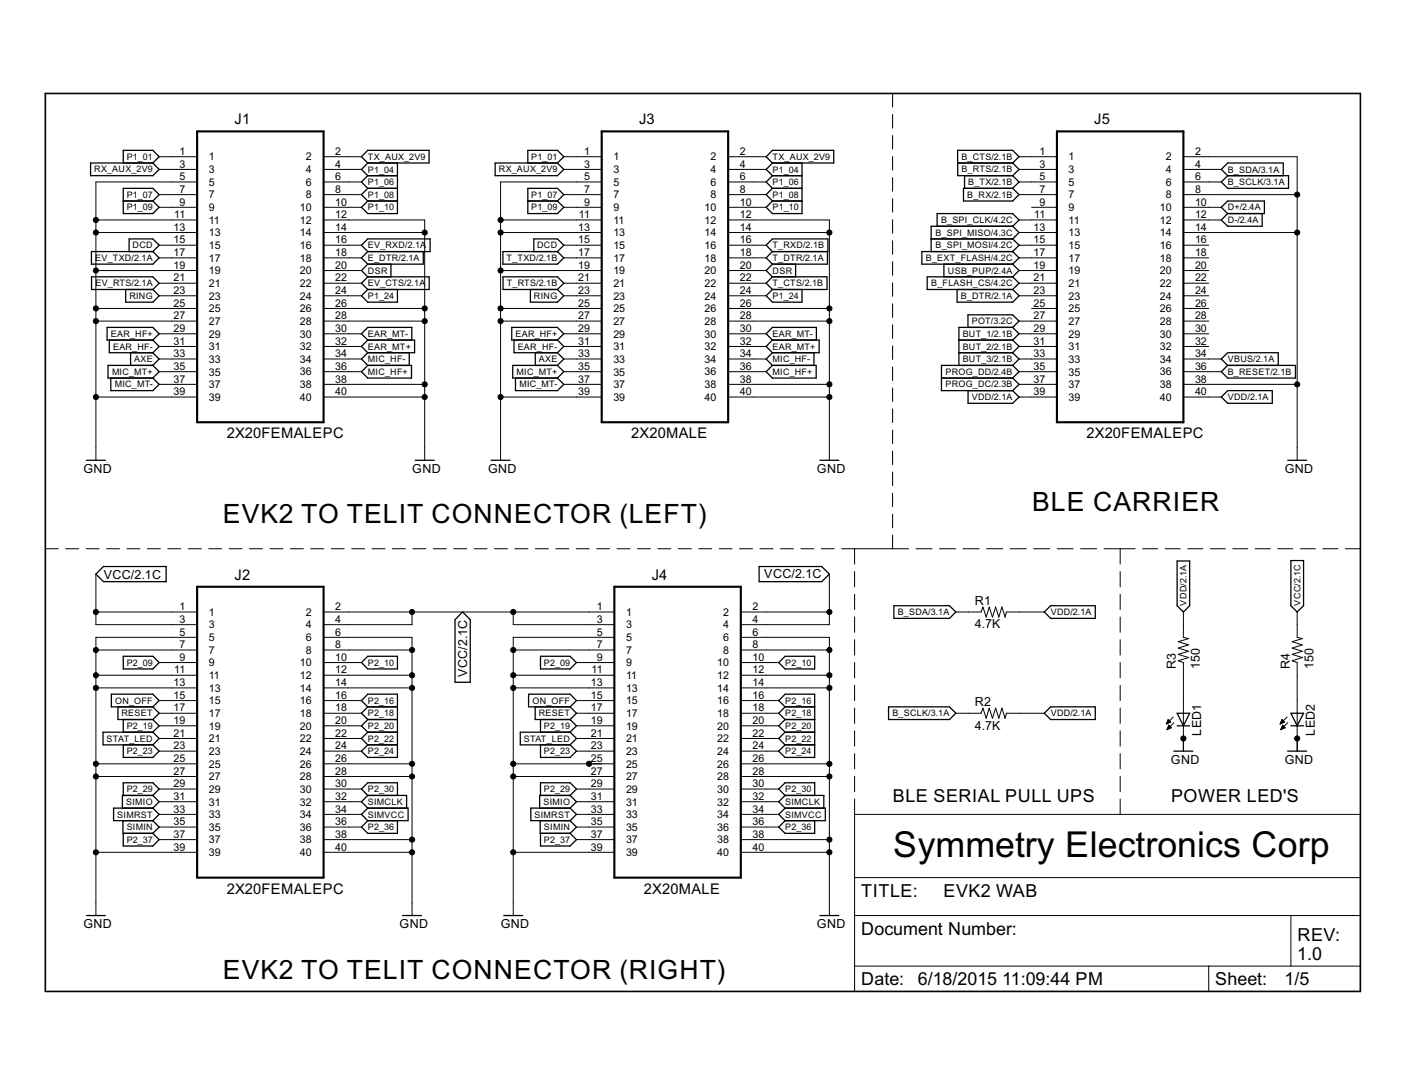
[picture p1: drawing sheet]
<svg xmlns="http://www.w3.org/2000/svg" width="279mm" height="216mm" viewBox="0 0 279 216" stroke-linecap="round" stroke-linejoin="round" font-family="sans-serif">
<g fill="none" stroke="#000" stroke-width=".25">
<path d="M18 32.4h12.4l1.2 1.3-1.2 1.2h-12.4zM24.5 32.4v-2.5h5.9l1.2 1.3-1.2 1.2M24.5 37.4h5.9l1.2 1.3-1.2 1.3 1.2 1.2-1.2 1.3h-5.9zM24.5 40h5.9M73.1 29.9h12.2v2.5h-12.2l-1.2-1.2zM73.1 32.4l-1.2 1.3 1.2 1.2M73.1 34.9h5.9M73.1 34.9l-1.2 1.3 1.2 1.2M73.1 37.4h5.9M73.1 37.4l-1.2 1.3 1.2 1.3M73.1 40h5.9M79 32.4v10.1h-5.9l-1.2-1.3 1.2-1.2"/>
<path d="M98.5 32.4h12.3l1.3 1.3-1.3 1.2h-12.3zM105 32.4v-2.5h5.8l1.3 1.3-1.3 1.2M105 37.4h5.8l1.3 1.3-1.3 1.3 1.3 1.2-1.3 1.3h-5.8zM105 40h5.8M153.6 29.9h12.2v2.5h-12.2l-1.2-1.2zM153.6 34.9h5.9M153.6 32.4l-1.2 1.3 1.2 1.2M153.6 37.4h5.9M153.6 34.9l-1.2 1.3 1.2 1.2M153.6 40h5.9M153.6 37.4l-1.2 1.3 1.2 1.3M159.5 32.4v10.1h-5.9l-1.2-1.3 1.2-1.2"/>
<path d="M190.4 32.4h11M191.6 37.4h9.8l1.2 1.3-1.2 1.3h-9.8zM191.8 34.9v2.5M201.4 32.4l1.2-1.2-1.2-1.3h-11l.1 5h10.9M201.4 32.4l1.2 1.3-1.2 1.2M201.4 34.9l1.2 1.3-1.2 1.2M242.9 36.2l1.2-1.3h12.1v2.5h-12.1zM244.1 34.9l-1.2-1.2 1.2-1.3h11.1v2.5M18.2 50h12.2l1.2 1.3-1.2 1.2h-12.2zM18.2 55h12.2l1.2 1.3-1.2 1.3h-12.2zM25 57.6v2.5h5.4l1.2-1.3-1.2-1.2M25.7 50v-2.5h4.7l1.2 1.2-1.2 1.3"/>
<path d="M71.9 48.7l1.2-1.2h12.4v2.5h-12.4zM73.1 57.6l-1.2 1.2 1.2 1.3h5.9v-2.5M73.1 55h12.2v2.6h-12.2M73.1 52.5l-1.2 1.3 1.2 1.2M73.1 55l-1.2 1.3 1.2 1.3M73.1 50l-1.2 1.3 1.2 1.2M77.7 52.5v2.5M84.2 50v2.5h-11.1M100 50h10.8l1.3 1.3-1.3 1.2h-10.8zM100 55h10.8l1.3 1.3-1.3 1.3h-10.8zM105.5 57.6v2.5h5.3l1.3-1.3-1.3-1.2M106.2 50v-2.5h4.6l1.3 1.2-1.3 1.3"/>
<path d="M152.4 48.7l1.2-1.2h11v2.5h-11zM153.6 57.6l-1.2 1.2 1.2 1.3h5.9v-2.5M153.6 50l-1.2 1.3 1.2 1.2M153.6 55h10.9v2.6h-10.9M153.6 52.5l-1.2 1.3 1.2 1.2M153.6 55l-1.2 1.3 1.2 1.3M158.2 52.5v2.5M164.5 50v2.5h-10.9M185.2 47.5h16.2M186.4 45v-2.5h15l1.2 1.2-1.2 1.3M187.7 52.5v2.5M190.3 57.6v2.5h11.1l1.2-1.3-1.2-1.2"/>
<path d="M201.4 50h-18.1v2.5h18.1M201.4 55h-17v2.6h17M201.4 45h-16.2v5M201.4 52.5l1.2 1.3-1.2 1.2M201.4 47.5l1.2 1.2-1.2 1.3M201.4 45l1.2 1.2-1.2 1.3M201.4 50l1.2 1.3-1.2 1.2M201.4 55l1.2 1.3-1.2 1.3M242.9 41.2l1.2-1.2h7.3v2.5h-7.3zM244.1 42.5l-1.2 1.2 1.2 1.3h6.9v-2.5M21.3 65.1h9.1l1.2 1.3-1.2 1.2h-9.1zM21.7 67.6v2.5h8.7"/>
<path d="M22 75.2v2.5h8.4l1.2-1.3-1.2-1.2M26 70.1v2.5M30.4 67.6l1.2 1.3-1.2 1.2M30.4 70.1l1.2 1.3-1.2 1.2M30.4 72.6h-8.9v2.6h8.9M30.4 72.6l1.2 1.3-1.2 1.3M73.1 67.6h9.3v2.5h-9.3M73.1 67.6l-1.2-1.2 1.2-1.3h8.8v2.5M73.1 72.6h8.7v2.6h-8.7l-1.2-1.3zM73.1 70.1l-1.2 1.3 1.2 1.2M73.1 67.6l-1.2 1.3 1.2 1.2M81.4 70.1v2.5"/>
<path d="M101.8 65.1h9l1.3 1.3-1.3 1.2h-9zM102.2 67.6v2.5h8.6M102.5 75.2v2.5h8.3l1.3-1.3-1.3-1.2M106.4 70.1v2.5M110.8 67.6l1.3 1.3-1.3 1.2M110.8 72.6h-8.8v2.6h8.8M110.8 70.1l1.3 1.3-1.3 1.2M110.8 72.6l1.3 1.3-1.3 1.3M153.6 67.6h9.3v2.5h-9.3M153.6 67.6l-1.2-1.2 1.2-1.3h8.7v2.5M153.6 72.6h8.7v2.6h-8.7l-1.2-1.3zM153.6 70.1l-1.2 1.3 1.2 1.2"/>
<path d="M153.6 67.6l-1.2 1.3 1.2 1.2M161.9 70.1v2.5M187.2 75.2h14.2M190.7 67.6h10.7M190.7 70.1h10.7M192.5 65.1v-2.5h8.9l1.2 1.2-1.2 1.3M192.5 77.7v2.5h8.9l1.2-1.3-1.2-1.2M201.4 72.6h-14.2v5.1h14.2M201.4 65.1h-10.7v7.5M201.4 65.1l1.2 1.3-1.2 1.2M201.4 72.6l1.2 1.3-1.2 1.3M201.4 75.2l1.2 1.2-1.2 1.3"/>
<path d="M201.4 67.6l1.2 1.3-1.2 1.2M201.4 70.1l1.2 1.3-1.2 1.2M242.9 78.9l1.2-1.2h8.9v2.5h-8.9zM242.9 73.9l1.2-1.3h13.5v2.6h-13.5zM244.1 72.6l-1.2-1.2 1.2-1.3h10.1v2.5M17.2 91.5h3.8M82.6 91.5h3.7M97.7 91.5h3.7M163 91.5h3.8M256.1 91.5h3.7M19.1 114.1l1.5-1.5h12.4v3h-12.4zM151 112.6h12.4l1.5 1.5-1.5 1.5h-12.4z"/>
<path d="M234.1 111.5h2.5v8.9l-1.3 1.3-1.2-1.3zM256.7 111.4h2.5v9l-1.2 1.3-1.3-1.3zM22.1 138h8.3l1.2 1.3-1.2 1.2h-8.3zM24.5 130.5h5.9l1.2 1.2-1.2 1.3h-5.9zM71.9 131.7l1.2-1.2h5.9v2.5h-5.9zM92 121.7l1.5 1.5v12.4h-3v-12.4zM105.1 138h8.3l1.2 1.3-1.2 1.2h-8.3zM107.5 130.5h5.9l1.2 1.2-1.2 1.3h-5.9zM154.9 131.7l1.2-1.2h5.9v2.5h-5.9zM177.8 120.4h11l1.3 1.3-1.3 1.2h-11zM207.7 121.7l1.2-1.3h8.9v2.5h-8.9zM23.5 140.5v2.5h6.9"/>
<path d="M24.5 143v2.6M24.5 148.1v2.5h5.9l1.2-1.3-1.2-1.2M24.5 158.1v-2.5h5.9l1.2 1.3-1.2 1.2M30.4 140.5l1.2 1.3-1.2 1.2M30.4 145.6l1.2 1.2-1.2 1.3M30.4 145.6h-9.9v2.5h9.9M30.4 158.1l1.2 1.3-1.2 1.3M30.4 158.1h-6.1v2.6M30.4 143l1.2 1.3-1.2 1.3M73.1 140.5h5.9M73.1 143h5.9M73.1 140.5l-1.2-1.2 1.2-1.3h5.9v12.6h-5.9l-1.2-1.3 1.2-1.2"/>
<path d="M73.1 148.1h5.9M73.1 145.6h5.9M73.1 158.1h7.8v2.6M73.1 158.1l-1.2 1.3 1.2 1.3M73.1 158.1l-1.2-1.2 1.2-1.3h5.9v2.5M73.1 140.5l-1.2 1.3 1.2 1.2M73.1 143l-1.2 1.3 1.2 1.3M73.1 145.6l-1.2 1.2 1.2 1.3M106.4 140.5v2.5h7M107.5 143v2.6M107.5 148.1v2.5h5.9l1.2-1.3-1.2-1.2M107.5 158.1v-2.5h5.9l1.2 1.3-1.2 1.2"/>
<path d="M113.4 140.5l1.2 1.3-1.2 1.2M113.4 145.6h-9.9v2.5h9.9M113.4 145.6l1.2 1.2-1.2 1.3M113.4 158.1h-6.1v2.6M113.4 158.1l1.2 1.3-1.2 1.3M113.4 143l1.2 1.3-1.2 1.3M156.1 140.5h5.9M156.1 143h5.9M156.1 140.5l-1.2-1.2 1.2-1.3h5.9v12.6h-5.9l-1.2-1.3 1.2-1.2M156.1 148.1h5.9M156.1 145.6h5.9M156.1 158.1h7.7v2.6"/>
<path d="M156.1 158.1l-1.2 1.3 1.2 1.3M156.1 158.1l-1.2-1.2 1.2-1.3h5.9v2.5M156.1 140.5l-1.2 1.3 1.2 1.2M156.1 143l-1.2 1.3 1.2 1.3M156.1 145.6l-1.2 1.2 1.2 1.3M176.7 140.5h12.1l1.3 1.3-1.3 1.2h-12.1zM207.7 141.8l1.2-1.3h8.9v2.5h-8.9zM233.4 149.3h3.8M234.1 141.8h2.5l-1.3 2.5zM234.1 144.3h2.5M256.1 149.3h3.7M256.7 144.3h2.5"/>
<path d="M256.7 141.8h2.5l-1.2 2.5zM24.4 163.2v2.5h6M24.5 165.7v2.5h5.9l1.2-1.3-1.2-1.2M30.4 160.7h-7.8v2.5h7.8M30.4 160.7l1.2 1.2-1.2 1.3M30.4 163.2l1.2 1.2-1.2 1.3M73.1 160.7h8.1v2.5h-8.1M73.1 160.7l-1.2 1.2 1.2 1.3M73.1 163.2l-1.2 1.2 1.2 1.3h5.9v-2.5M107.4 163.2v2.5h6M107.5 165.7v2.5h5.9l1.2-1.3-1.2-1.2M113.4 160.7h-7.8v2.5h7.8"/>
<path d="M113.4 160.7l1.2 1.2-1.2 1.3M113.4 163.2l1.2 1.2-1.2 1.3M156.1 160.7h8v2.5h-8M156.1 160.7l-1.2 1.2 1.2 1.3M156.1 163.2l-1.2 1.2 1.2 1.3h5.9v-2.5M17.2 182h3.8M80.1 182h3.7M100.2 182h3.7M163 182h3.8"/>
</g>
<g fill="none" stroke="#000" stroke-width=".2">
<path d="M177.5 18.6v2.7M31.6 31.2h7.6M31.6 33.7h7.6M31.6 38.7h7.6M39.2 36.2h-20.1v55.3M64.3 31.2h7.6M64.3 33.7h7.6M64.3 36.2h7.6M64.3 38.7h7.6M112.1 31.2h7.6M112.1 33.7h7.6M112.1 38.7h7.6"/>
<path d="M119.7 36.2h-20.2v55.3M144.8 31.2h7.6M144.8 33.7h7.6M144.8 36.2h7.6M144.8 38.7h7.6M177.5 22.8v2.7M177.5 26.9v2.7M177.5 31.1v2.7M177.5 35.3v2.7M177.5 39.5v2.7M202.6 31.2h7.6M202.6 33.7h7.6"/>
<path d="M202.6 36.2h7.6M202.6 38.7h7.6M235.3 31.2h22.7v60.3M235.3 33.7h7.6M235.3 36.2h7.6M235.3 38.7h22.7M19.1 43.7h20.1M19.1 46.2h20.1M19.1 53.8h20.1M31.6 41.2h7.6M31.6 48.7h7.6M31.6 51.3h7.6"/>
<path d="M31.6 56.3h7.6M31.6 58.8h7.6M64.3 41.2h7.6M64.3 43.7h20.2v47.8M64.3 46.2h20.2M64.3 48.7h7.6M64.3 51.3h7.6M64.3 53.8h7.6M64.3 56.3h7.6M64.3 58.8h7.6M99.5 43.7h20.2M99.5 46.2h20.2"/>
<path d="M99.5 53.8h20.2M112.1 41.2h7.6M112.1 48.7h7.6M112.1 51.3h7.6M112.1 56.3h7.6M112.1 58.8h7.6M144.8 41.2h7.6M144.8 43.7h20.1v47.8M144.8 46.2h20.1M144.8 48.7h7.6M144.8 51.3h7.6M144.8 53.8h7.6"/>
<path d="M144.8 56.3h7.6M144.8 58.8h7.6M177.5 43.7v2.7M177.5 47.9v2.6M177.5 52v2.7M177.5 56.2v2.7M202.6 43.7h7.6M202.6 46.2h7.6M202.6 48.7h7.6M202.6 51.3h7.6M202.6 53.8h7.6M202.6 56.3h7.6"/>
<path d="M202.6 58.8h7.6M205.1 41.2h5.1M235.3 41.2h7.6M235.3 43.7h7.6M235.3 46.2h22.7M235.3 48.7h5.1M235.3 51.3h5.1M235.3 53.8h5.1M235.3 56.3h5.1M235.3 58.8h5.1M19.1 61.3h20.1M19.1 63.8h20.1"/>
<path d="M19.1 78.9h20.1M31.6 66.4h7.6M31.6 68.9h7.6M31.6 71.4h7.6M31.6 73.9h7.6M31.6 76.4h7.6M64.3 61.3h20.2M64.3 63.8h20.2M64.3 66.4h7.6M64.3 68.9h7.6M64.3 71.4h7.6M64.3 73.9h7.6"/>
<path d="M64.3 76.4h20.2M64.3 78.9h20.2M99.5 61.3h20.2M99.5 63.8h20.2M99.5 78.9h20.2M112.1 66.4h7.6M112.1 68.9h7.6M112.1 71.4h7.6M112.1 73.9h7.6M112.1 76.4h7.6M144.8 61.3h20.1M144.8 63.8h20.1"/>
<path d="M144.8 66.4h7.6M144.8 68.9h7.6M144.8 71.4h7.6M144.8 73.9h7.6M144.8 76.4h20.1M144.8 78.9h20.1M177.5 60.4v2.7M177.5 64.6v2.7M177.5 68.8v2.7M177.5 72.9v2.7M177.5 77.1v2.7M202.6 63.8h7.6"/>
<path d="M202.6 66.4h7.6M202.6 68.9h7.6M202.6 71.4h7.6M202.6 73.9h7.6M202.6 76.4h7.6M202.6 78.9h7.6M205.1 61.3h5.1M235.3 61.3h5.1M235.3 63.8h5.1M235.3 66.4h5.1M235.3 68.9h5.1M235.3 71.4h7.6"/>
<path d="M235.3 73.9h7.6M235.3 76.4h22.7M235.3 78.9h7.6M177.5 81.3v2.7M177.5 85.5v2.7M177.5 89.7v2.7M177.5 93.9v2.7M177.5 98v2.7M9 109.1h2.6M13.1 109.1h2.6M17.1 109.1h2.6M19.1 114.1v10.1h20.1"/>
<path d="M21.2 109.1h2.6M25.3 109.1h2.5M29.3 109.1h2.6M33.4 109.1h2.6M37.4 109.1h2.6M41.5 109.1h2.6M45.6 109.1h2.5M49.6 109.1h2.6M53.7 109.1h2.6M57.7 109.1h2.6M61.8 109.1h2.6M65.9 109.1h2.5"/>
<path d="M69.9 109.1h2.6M74 109.1h2.6M78 109.1h2.6M82.1 109.1h2.6M86.2 109.1h2.6M90.2 109.1h2.6M94.3 109.1h2.6M98.3 109.1h2.6M102.4 109.1h2.6M106.5 109.1h2.6M110.5 109.1h2.6M114.6 109.1h2.6"/>
<path d="M118.7 109.1h2.5M122.7 109.1h2.6M126.8 109.1h2.5M130.8 109.1h2.6M134.9 109.1h2.6M139 109.1h2.5M143 109.1h2.6M147.1 109.1h2.5M151.1 109.1h2.6M155.2 109.1h2.6M159.3 109.1h2.5M163.3 109.1h2.6"/>
<path d="M164.9 114.1v10.1h-17.6M167.4 109.1h13.3M169.9 109.1v3M169.9 113.6v3.1M169.9 118.2v3M177.5 102.2v2.7M177.5 106.4v2.7M182.2 109.1h3.2M186.8 109.1h3.2M191.5 109.1h3.2M196.2 109.1h3.2M200.9 109.1h3.2"/>
<path d="M205.5 109.1h3.2M210.2 109.1h3.2M214.9 109.1h3.2M219.6 109.1h6.1M222.8 109.1v3M222.8 113.6v3.1M222.8 118.2v3M227.2 109.1h3M231.7 109.1h3M236.2 109.1h3M240.7 109.1h3M245.2 109.1h2.9"/>
<path d="M249.6 109.1h3M254.1 109.1h3M258.6 109.1h3M263.1 109.1h3M267.5 109.1h3M19.1 121.7h20.1M19.1 129.2h20.1M19.1 134.2h20.1M19.1 136.8h20.1M31.6 131.7h7.6M31.6 139.3h7.6M39.2 126.7h-20.1v55.3"/>
<path d="M64.3 121.7h57.9M64.3 126.7h17.6v55.3M64.3 129.2h17.6M64.3 131.7h7.6M64.3 134.2h17.6M64.3 136.8h17.6M64.3 139.3h7.6M81.9 121.7v2.5h-17.6M102.1 121.7v2.5h20.1M102.1 129.2h20.1M102.1 134.2h20.1M102.1 136.8h20.1"/>
<path d="M114.6 131.7h7.6M114.6 139.3h7.6M122.2 126.7h-20.1v55.3M147.3 121.7h17.6M147.3 126.7h17.6v55.3M147.3 129.2h17.6M147.3 131.7h7.6M147.3 134.2h17.6M147.3 136.8h17.6M147.3 139.3h7.6M169.9 122.7v3M169.9 127.2v3"/>
<path d="M169.9 131.7v3.1M169.9 136.2v3.1M190.1 121.7h5l.4-1 .6 2 .6-2 .7 2 .6-2 .6 2 .6-2 .7 2 .2-1h7.6M222.8 122.7v3M222.8 127.2v3M222.8 131.7v3.1M222.8 136.2v3.1M235.3 121.7v5l1 .3-2 .6 2 .6-2 .6 2 .7-2 .6 2 .6-2 .7 1 .3v17.6M258 121.7v5l1 .3-2 .6 2 .6-2 .6 2 .7-2 .6 2 .6-2 .7 1 .3v17.6M19.1 151.8h20.1M19.1 154.4h20.1M31.6 141.8h7.6"/>
<path d="M31.6 144.3h7.6M31.6 146.8h7.6M31.6 149.3h7.6M31.6 156.9h7.6M31.6 159.4h7.6M64.3 141.8h7.6M64.3 144.3h7.6M64.3 146.8h7.6M64.3 149.3h7.6M64.3 151.8h17.6M64.3 154.4h17.6M64.3 156.9h7.6"/>
<path d="M64.3 159.4h7.6M102.1 151.8h20.1M102.1 154.4h20.1M114.6 141.8h7.6M114.6 144.3h7.6M114.6 146.8h7.6M114.6 149.3h7.6M114.6 156.9h7.6M114.6 159.4h7.6M147.3 141.8h7.6M147.3 144.3h7.6M147.3 146.8h7.6"/>
<path d="M147.3 149.3h7.6M147.3 151.8h17.6M147.3 154.4h17.6M147.3 156.9h7.6M147.3 159.4h7.6M169.9 140.8v3M169.9 145.3v3M169.9 149.8v3M169.9 154.3v3.1M169.9 158.9v38.2h100.6v-35.2h-100.6M190.1 141.8h5l.4-1 .6 2 .6-2 .7 2 .6-2 .6 2 .6-2 .7 2 .2-1h7.6M222.8 140.8v3"/>
<path d="M222.8 145.3v3M222.8 149.8v3M222.8 154.3v3.1M222.8 158.9v3M232 143.8h.1M232 143.7h.4M232.1 143.6h.5M232.1 145.1h.1M232.1 143.5h.7M232.1 144.9h.2M232.2 144.8h.4M232.2 143.4h.4"/>
<path d="M232.2 143.3h.3M232.2 144.7h.7M232.3 143.2h.1M232.3 144.6h.5M232.3 143l.5 .6-.9 .3zM232.3 144.5h.4M232.4 144.3h.2M232.4 144.2h.1M232.9 144.7l-.5-.5-.3 .9M232.9 144.7l-.8 .4M233.3 142.5l-1.4 1.4M233.4 143.7l-1.3 1.4"/>
<path d="M254.6 143.8h.1M254.7 143.7h.3M254.7 143.6h.6M254.7 145.1h.1M254.7 143.5h.7M254.7 144.9h.3M254.8 143.4h.5M254.8 144.8h.5M254.8 143.3h.4M254.8 144.7h.7M254.9 143.2h.1M254.9 144.6h.6"/>
<path d="M255 144.5h.4M255 143l.4 .6-.8 .3zM255 144.3h.2M255.1 144.2h.1M255.1 144.2l.5 .5-.9 .4zM255.9 142.5l-1.3 1.4M256.1 143.7l-1.4 1.4M19.1 169.4h20.1M31.6 161.9h7.6M31.6 164.4h7.6M31.6 166.9h7.6M64.3 161.9h7.6"/>
<path d="M64.3 164.4h7.6M64.3 166.9h17.6M64.3 169.4h17.6M102.1 169.4h20.1M114.6 161.9h7.6M114.6 164.4h7.6M114.6 166.9h7.6M147.3 161.9h7.6M147.3 164.4h7.6M147.3 166.9h17.6M147.3 169.4h17.6M169.9 174.5h100.6"/>
<path d="M169.9 182h100.6M169.9 192.1h100.6M240.4 192.1v5M256.7 182v10.1"/>
</g>
<path d="M39.2 26.1h25.1v57.8h-25.1zM119.7 26.1h25.1v57.8h-25.1zM210.2 26.1h25.1v57.8h-25.1zM39.2 116.6h25.1v57.9h-25.1zM122.2 116.6h25.1v57.9h-25.1z" fill="none" stroke="#000" stroke-width=".42"/>
<path d="M9 18.6h261.5v178.5h-261.5z" fill="none" stroke="#000" stroke-width=".32"/>
<g fill="#000" stroke="#000" stroke-width=".2">
<circle cx="258" cy="38.7" r=".51"/>
<circle cx="19.1" cy="46.2" r=".51"/>
<circle cx="19.1" cy="53.8" r=".51"/>
<circle cx="19.1" cy="43.7" r=".51"/>
<circle cx="84.5" cy="46.2" r=".51"/>
<circle cx="99.5" cy="43.7" r=".51"/>
<circle cx="99.5" cy="53.8" r=".51"/>
<circle cx="99.5" cy="46.2" r=".51"/>
<circle cx="164.9" cy="46.2" r=".51"/>
<circle cx="258" cy="46.2" r=".51"/>
<circle cx="19.1" cy="63.8" r=".51"/>
<circle cx="19.1" cy="61.3" r=".51"/>
<circle cx="19.1" cy="78.9" r=".51"/>
<circle cx="84.5" cy="78.9" r=".51"/>
<circle cx="84.5" cy="61.3" r=".51"/>
<circle cx="84.5" cy="63.8" r=".51"/>
<circle cx="84.5" cy="76.4" r=".51"/>
<circle cx="99.5" cy="63.8" r=".51"/>
<circle cx="99.5" cy="78.9" r=".51"/>
<circle cx="99.5" cy="61.3" r=".51"/>
<circle cx="164.9" cy="78.9" r=".51"/>
<circle cx="164.9" cy="63.8" r=".51"/>
<circle cx="164.9" cy="61.3" r=".51"/>
<circle cx="164.9" cy="76.4" r=".51"/>
<circle cx="258" cy="76.4" r=".51"/>
<circle cx="19.1" cy="121.7" r=".51"/>
<circle cx="19.1" cy="129.2" r=".51"/>
<circle cx="19.1" cy="136.8" r=".51"/>
<circle cx="19.1" cy="134.2" r=".51"/>
<circle cx="81.9" cy="129.2" r=".51"/>
<circle cx="81.9" cy="121.7" r=".51"/>
<circle cx="81.9" cy="136.8" r=".51"/>
<circle cx="81.9" cy="134.2" r=".51"/>
<circle cx="102.1" cy="134.2" r=".51"/>
<circle cx="102.1" cy="129.2" r=".51"/>
<circle cx="102.1" cy="136.8" r=".51"/>
<circle cx="102.1" cy="121.7" r=".51"/>
<circle cx="164.9" cy="129.2" r=".51"/>
<circle cx="164.9" cy="136.8" r=".51"/>
<circle cx="164.9" cy="134.2" r=".51"/>
<circle cx="164.9" cy="121.7" r=".51"/>
<circle cx="19.1" cy="151.8" r=".51"/>
<circle cx="19.1" cy="154.4" r=".51"/>
<circle cx="81.9" cy="151.8" r=".51"/>
<circle cx="81.9" cy="154.4" r=".51"/>
<circle cx="102.1" cy="151.8" r=".51"/>
<circle cx="102.1" cy="154.4" r=".51"/>
<circle cx="117.1" cy="151.8" r=".51"/>
<circle cx="164.9" cy="151.8" r=".51"/>
<circle cx="164.9" cy="154.4" r=".51"/>
<circle cx="235.3" cy="146.8" r=".51"/>
<circle cx="258" cy="146.8" r=".51"/>
<circle cx="19.1" cy="169.4" r=".51"/>
<circle cx="81.9" cy="169.4" r=".51"/>
<circle cx="81.9" cy="166.9" r=".51"/>
<circle cx="102.1" cy="169.4" r=".51"/>
<circle cx="164.9" cy="169.4" r=".51"/>
<circle cx="164.9" cy="166.9" r=".51"/>
</g>
<text font-size="7.9" x="177.6" y="170.5">Symmetry Electronics Corp</text>
<g font-size="5.9">
<text x="205.2" y="101.6">BLE CARRIER</text>
<text x="44.3" y="104.1">EVK2 TO TELIT CONNECTOR (LEFT)</text>
<text x="44.3" y="194.6">EVK2 TO TELIT CONNECTOR (RIGHT)</text>
</g>
<g font-size="4">
<text x="177.6" y="159.4">BLE SERIAL PULL UPS</text>
<text x="232.9" y="159.4">POWER LED'S</text>
<text x="171.3" y="178.2">TITLE:</text>
<text x="187.6" y="178.2">EVK2 WAB</text>
<text x="171.3" y="185.8">Document Number:</text>
<text x="258" y="190.8">1.0</text>
<text x="258" y="187.1">REV:</text>
<text x="171.3" y="195.8">Date: 6/18/2015</text>
<text x="199.3" y="195.8">11:09:44 PM</text>
<text x="241.7" y="195.8">Sheet:</text>
<text x="255.4" y="195.8">1/5</text>
</g>
<g font-size="3.3">
<text x="46.6" y="24.7">J1</text>
<text x="127.1" y="24.7">J3</text>
<text x="217.6" y="24.7">J5</text>
<text x="45.1" y="87.2">2X20FEMALEPC</text>
<text x="125.5" y="87.2">2X20MALE</text>
<text x="216.1" y="87.2">2X20FEMALEPC</text>
<text x="46.6" y="115.2">J2</text>
<text x="129.6" y="115.2">J4</text>
<text x="45.1" y="177.7">2X20FEMALEPC</text>
<text x="128.1" y="177.7">2X20MALE</text>
</g>
<g font-size="2.8">
<text x="16.6" y="94">GND</text>
<text x="82" y="94">GND</text>
<text x="97.1" y="94">GND</text>
<text x="162.5" y="94">GND</text>
<text x="255.5" y="94">GND</text>
<text x="20.6" y="115">VCC/2.1C</text>
<text x="152" y="115">VCC/2.1C</text>
<text x="193.8" y="124.9">4.7K</text>
<text x="193.9" y="120.2">R1</text>
<text x="92.9" y="134.6" transform="rotate(-90 92.9 134.6)">VCC/2.1C</text>
<text x="233.8" y="132.9" transform="rotate(-90 233.8 132.9)">R3</text>
<text x="238.6" y="133" transform="rotate(-90 238.6 133)">150</text>
<text x="256.5" y="132.9" transform="rotate(-90 256.5 132.9)">R4</text>
<text x="261.2" y="133" transform="rotate(-90 261.2 133)">150</text>
<text x="193.9" y="140.3">R2</text>
<text x="193.8" y="145.1">4.7K</text>
<text x="238.9" y="146.3" transform="rotate(-90 238.9 146.3)">LED1</text>
<text x="261.5" y="146.3" transform="rotate(-90 261.5 146.3)">LED2</text>
<text x="232.9" y="151.8">GND</text>
<text x="255.5" y="151.8">GND</text>
<text x="16.6" y="184.5">GND</text>
<text x="79.5" y="184.5">GND</text>
<text x="99.6" y="184.5">GND</text>
<text x="162.5" y="184.5">GND</text>
</g>
<g font-size="2.4">
<text x="35.7" y="30.8">1</text>
<text x="35.7" y="33.3">3</text>
<text x="35.7" y="35.8">5</text>
<text x="41.5" y="31.9">1</text>
<text x="41.5" y="34.4">3</text>
<text x="60.8" y="31.9">2</text>
<text x="60.8" y="34.4">4</text>
<text x="66.7" y="30.8">2</text>
<text x="66.7" y="33.3">4</text>
<text x="66.7" y="35.8">6</text>
<text x="116.2" y="30.8">1</text>
<text x="116.2" y="33.3">3</text>
<text x="116.2" y="35.8">5</text>
<text x="122" y="31.9">1</text>
<text x="122" y="34.4">3</text>
<text x="141.3" y="31.9">2</text>
<text x="141.3" y="34.4">4</text>
<text x="147.1" y="30.8">2</text>
<text x="147.1" y="33.3">4</text>
<text x="147.1" y="35.8">6</text>
<text x="206.7" y="30.8">1</text>
<text x="206.7" y="33.3">3</text>
<text x="206.7" y="35.8">5</text>
<text x="212.5" y="31.9">1</text>
<text x="212.5" y="34.4">3</text>
<text x="231.8" y="31.9">2</text>
<text x="231.8" y="34.4">4</text>
<text x="237.6" y="30.8">2</text>
<text x="237.6" y="33.3">4</text>
<text x="237.6" y="35.8">6</text>
<text x="35.7" y="38.3">7</text>
<text x="35.7" y="40.9">9</text>
<text x="41.5" y="36.9">5</text>
<text x="41.5" y="39.4">7</text>
<text x="41.5" y="42">9</text>
<text x="59.7" y="42">10</text>
<text x="60.8" y="36.9">6</text>
<text x="60.8" y="39.4">8</text>
<text x="66.7" y="38.3">8</text>
<text x="66.7" y="40.9">10</text>
<text x="116.2" y="38.3">7</text>
<text x="116.2" y="40.9">9</text>
<text x="122" y="36.9">5</text>
<text x="122" y="39.4">7</text>
<text x="122" y="42">9</text>
<text x="140.1" y="42">10</text>
<text x="141.3" y="36.9">6</text>
<text x="141.3" y="39.4">8</text>
<text x="147.1" y="38.3">8</text>
<text x="147.1" y="40.9">10</text>
<text x="206.7" y="38.3">7</text>
<text x="206.7" y="40.9">9</text>
<text x="212.5" y="36.9">5</text>
<text x="212.5" y="39.4">7</text>
<text x="212.5" y="42">9</text>
<text x="230.6" y="42">10</text>
<text x="231.8" y="36.9">6</text>
<text x="231.8" y="39.4">8</text>
<text x="237.6" y="38.3">8</text>
<text x="237.6" y="40.9">10</text>
<text x="34.5" y="45.9">13</text>
<text x="34.7" y="43.4">11</text>
<text x="41.5" y="44.5">11</text>
<text x="41.5" y="47">13</text>
<text x="59.7" y="44.5">12</text>
<text x="59.7" y="47">14</text>
<text x="66.7" y="43.4">12</text>
<text x="66.7" y="45.9">14</text>
<text x="115" y="45.9">13</text>
<text x="115.1" y="43.4">11</text>
<text x="122" y="44.5">11</text>
<text x="122" y="47">13</text>
<text x="140.1" y="44.5">12</text>
<text x="140.1" y="47">14</text>
<text x="147.1" y="43.4">12</text>
<text x="147.1" y="45.9">14</text>
<text x="205.5" y="45.9">13</text>
<text x="205.6" y="43.4">11</text>
<text x="212.5" y="44.5">11</text>
<text x="212.5" y="47">13</text>
<text x="230.6" y="44.5">12</text>
<text x="230.6" y="47">14</text>
<text x="237.6" y="43.4">12</text>
<text x="237.6" y="45.9">14</text>
<text x="34.5" y="48.4">15</text>
<text x="34.5" y="50.9">17</text>
<text x="34.5" y="53.4">19</text>
<text x="41.5" y="49.5">15</text>
<text x="41.5" y="52">17</text>
<text x="59.7" y="49.5">16</text>
<text x="59.7" y="52">18</text>
<text x="66.7" y="48.4">16</text>
<text x="66.7" y="50.9">18</text>
<text x="66.7" y="53.4">20</text>
<text x="115" y="48.4">15</text>
<text x="115" y="50.9">17</text>
<text x="115" y="53.4">19</text>
<text x="122" y="49.5">15</text>
<text x="122" y="52">17</text>
<text x="140.1" y="49.5">16</text>
<text x="140.1" y="52">18</text>
<text x="147.1" y="48.4">16</text>
<text x="147.1" y="50.9">18</text>
<text x="147.1" y="53.4">20</text>
<text x="205.5" y="48.4">15</text>
<text x="205.5" y="50.9">17</text>
<text x="205.5" y="53.4">19</text>
<text x="212.5" y="49.5">15</text>
<text x="212.5" y="52">17</text>
<text x="230.6" y="49.5">16</text>
<text x="230.6" y="52">18</text>
<text x="237.6" y="48.4">16</text>
<text x="237.6" y="50.9">18</text>
<text x="237.6" y="53.4">20</text>
<text x="34.5" y="55.9">21</text>
<text x="34.5" y="58.5">23</text>
<text x="41.5" y="54.5">19</text>
<text x="41.5" y="57.1">21</text>
<text x="41.5" y="59.6">23</text>
<text x="59.7" y="54.5">20</text>
<text x="59.7" y="57">22</text>
<text x="59.7" y="59.6">24</text>
<text x="66.7" y="55.9">22</text>
<text x="66.7" y="58.5">24</text>
<text x="115" y="55.9">21</text>
<text x="115" y="58.5">23</text>
<text x="122" y="54.5">19</text>
<text x="122" y="57.1">21</text>
<text x="122" y="59.6">23</text>
<text x="140.1" y="54.5">20</text>
<text x="140.1" y="57">22</text>
<text x="140.1" y="59.6">24</text>
<text x="147.1" y="55.9">22</text>
<text x="147.1" y="58.5">24</text>
<text x="205.5" y="55.9">21</text>
<text x="205.5" y="58.5">23</text>
<text x="212.5" y="54.5">19</text>
<text x="212.5" y="57.1">21</text>
<text x="212.5" y="59.6">23</text>
<text x="230.6" y="54.5">20</text>
<text x="230.6" y="57">22</text>
<text x="230.6" y="59.6">24</text>
<text x="237.6" y="55.9">22</text>
<text x="237.6" y="58.5">24</text>
<text x="34.5" y="61">25</text>
<text x="34.5" y="63.5">27</text>
<text x="41.5" y="62.1">25</text>
<text x="41.5" y="64.6">27</text>
<text x="59.7" y="62.1">26</text>
<text x="59.7" y="64.6">28</text>
<text x="66.7" y="61">26</text>
<text x="66.7" y="63.5">28</text>
<text x="115" y="61">25</text>
<text x="115" y="63.5">27</text>
<text x="122" y="62.1">25</text>
<text x="122" y="64.6">27</text>
<text x="140.1" y="62.1">26</text>
<text x="140.1" y="64.6">28</text>
<text x="147.1" y="61">26</text>
<text x="147.1" y="63.5">28</text>
<text x="205.5" y="61">25</text>
<text x="205.5" y="63.5">27</text>
<text x="212.5" y="62.1">25</text>
<text x="212.5" y="64.6">27</text>
<text x="230.6" y="62.1">26</text>
<text x="230.6" y="64.6">28</text>
<text x="237.6" y="61">26</text>
<text x="237.6" y="63.5">28</text>
<text x="34.5" y="66">29</text>
<text x="34.5" y="68.5">31</text>
<text x="34.5" y="71">33</text>
<text x="41.5" y="67.1">29</text>
<text x="41.5" y="69.6">31</text>
<text x="59.7" y="67.1">30</text>
<text x="59.7" y="69.6">32</text>
<text x="66.7" y="66">30</text>
<text x="66.7" y="68.5">32</text>
<text x="66.7" y="71">34</text>
<text x="115" y="66">29</text>
<text x="115" y="68.5">31</text>
<text x="115" y="71">33</text>
<text x="122" y="67.1">29</text>
<text x="122" y="69.6">31</text>
<text x="140.1" y="67.1">30</text>
<text x="140.1" y="69.6">32</text>
<text x="147.1" y="66">30</text>
<text x="147.1" y="68.5">32</text>
<text x="147.1" y="71">34</text>
<text x="205.5" y="66">29</text>
<text x="205.5" y="68.5">31</text>
<text x="205.5" y="71">33</text>
<text x="212.5" y="67.1">29</text>
<text x="212.5" y="69.6">31</text>
<text x="230.6" y="67.1">30</text>
<text x="230.6" y="69.6">32</text>
<text x="237.6" y="66">30</text>
<text x="237.6" y="68.5">32</text>
<text x="237.6" y="71">34</text>
<text x="34.5" y="73.5">35</text>
<text x="34.5" y="76.1">37</text>
<text x="41.5" y="72.1">33</text>
<text x="41.5" y="74.7">35</text>
<text x="41.5" y="77.2">37</text>
<text x="59.7" y="72.1">34</text>
<text x="59.7" y="74.6">36</text>
<text x="59.7" y="77.2">38</text>
<text x="66.7" y="73.5">36</text>
<text x="66.7" y="76.1">38</text>
<text x="115" y="73.5">35</text>
<text x="115" y="76.1">37</text>
<text x="122" y="72.1">33</text>
<text x="122" y="74.7">35</text>
<text x="122" y="77.2">37</text>
<text x="140.1" y="72.1">34</text>
<text x="140.1" y="74.6">36</text>
<text x="140.1" y="77.2">38</text>
<text x="147.1" y="73.5">36</text>
<text x="147.1" y="76.1">38</text>
<text x="205.5" y="73.5">35</text>
<text x="205.5" y="76.1">37</text>
<text x="212.5" y="72.1">33</text>
<text x="212.5" y="74.7">35</text>
<text x="212.5" y="77.2">37</text>
<text x="230.6" y="72.1">34</text>
<text x="230.6" y="74.6">36</text>
<text x="230.6" y="77.2">38</text>
<text x="237.6" y="73.5">36</text>
<text x="237.6" y="76.1">38</text>
<text x="34.5" y="78.6">39</text>
<text x="41.5" y="79.7">39</text>
<text x="59.7" y="79.7">40</text>
<text x="66.7" y="78.6">40</text>
<text x="115" y="78.6">39</text>
<text x="122" y="79.7">39</text>
<text x="140.1" y="79.7">40</text>
<text x="147.1" y="78.6">40</text>
<text x="205.5" y="78.6">39</text>
<text x="212.5" y="79.7">39</text>
<text x="230.6" y="79.7">40</text>
<text x="237.6" y="78.6">40</text>
<text x="35.7" y="121.3">1</text>
<text x="35.7" y="123.8">3</text>
<text x="41.5" y="122.4">1</text>
<text x="41.5" y="124.9">3</text>
<text x="60.8" y="122.4">2</text>
<text x="60.8" y="124.9">4</text>
<text x="66.7" y="121.3">2</text>
<text x="66.7" y="123.8">4</text>
<text x="118.7" y="121.3">1</text>
<text x="118.7" y="123.8">3</text>
<text x="124.5" y="122.4">1</text>
<text x="124.5" y="124.9">3</text>
<text x="143.8" y="122.4">2</text>
<text x="143.8" y="124.9">4</text>
<text x="149.6" y="121.3">2</text>
<text x="149.6" y="123.8">4</text>
<text x="35.7" y="126.3">5</text>
<text x="35.7" y="128.9">7</text>
<text x="35.7" y="131.4">9</text>
<text x="41.5" y="127.5">5</text>
<text x="41.5" y="130">7</text>
<text x="60.8" y="127.4">6</text>
<text x="60.8" y="130">8</text>
<text x="66.7" y="126.3">6</text>
<text x="66.7" y="128.9">8</text>
<text x="66.7" y="131.4">10</text>
<text x="118.7" y="126.3">5</text>
<text x="118.7" y="128.9">7</text>
<text x="118.7" y="131.4">9</text>
<text x="124.5" y="127.5">5</text>
<text x="124.5" y="130">7</text>
<text x="143.8" y="127.4">6</text>
<text x="143.8" y="130">8</text>
<text x="149.6" y="126.3">6</text>
<text x="149.6" y="128.9">8</text>
<text x="149.6" y="131.4">10</text>
<text x="34.5" y="136.4">13</text>
<text x="34.7" y="133.9">11</text>
<text x="41.5" y="132.5">9</text>
<text x="41.5" y="135">11</text>
<text x="41.5" y="137.5">13</text>
<text x="59.7" y="132.5">10</text>
<text x="59.7" y="135">12</text>
<text x="59.7" y="137.5">14</text>
<text x="66.7" y="133.9">12</text>
<text x="66.7" y="136.4">14</text>
<text x="117.5" y="136.4">13</text>
<text x="117.6" y="133.9">11</text>
<text x="124.5" y="132.5">9</text>
<text x="124.5" y="135">11</text>
<text x="124.5" y="137.5">13</text>
<text x="142.6" y="132.5">10</text>
<text x="142.6" y="135">12</text>
<text x="142.6" y="137.5">14</text>
<text x="149.6" y="133.9">12</text>
<text x="149.6" y="136.4">14</text>
<text x="34.5" y="138.9">15</text>
<text x="34.5" y="141.4">17</text>
<text x="34.5" y="143.9">19</text>
<text x="41.5" y="140">15</text>
<text x="41.5" y="142.5">17</text>
<text x="59.7" y="140">16</text>
<text x="59.7" y="142.5">18</text>
<text x="66.7" y="138.9">16</text>
<text x="66.7" y="141.4">18</text>
<text x="66.7" y="143.9">20</text>
<text x="117.5" y="138.9">15</text>
<text x="117.5" y="141.4">17</text>
<text x="117.5" y="143.9">19</text>
<text x="124.5" y="140">15</text>
<text x="124.5" y="142.5">17</text>
<text x="142.6" y="140">16</text>
<text x="142.6" y="142.5">18</text>
<text x="149.6" y="138.9">16</text>
<text x="149.6" y="141.4">18</text>
<text x="149.6" y="143.9">20</text>
<text x="34.5" y="146.5">21</text>
<text x="34.5" y="149">23</text>
<text x="41.5" y="145.1">19</text>
<text x="41.5" y="147.6">21</text>
<text x="59.7" y="145">20</text>
<text x="59.7" y="147.6">22</text>
<text x="66.7" y="146.5">22</text>
<text x="66.7" y="149">24</text>
<text x="117.5" y="146.5">21</text>
<text x="117.5" y="149">23</text>
<text x="124.5" y="145.1">19</text>
<text x="124.5" y="147.6">21</text>
<text x="142.6" y="145">20</text>
<text x="142.6" y="147.6">22</text>
<text x="149.6" y="146.5">22</text>
<text x="149.6" y="149">24</text>
<text x="34.5" y="151.5">25</text>
<text x="34.5" y="154">27</text>
<text x="41.5" y="150.1">23</text>
<text x="41.5" y="152.6">25</text>
<text x="41.5" y="155.1">27</text>
<text x="59.7" y="150.1">24</text>
<text x="59.7" y="152.6">26</text>
<text x="59.7" y="155.1">28</text>
<text x="66.7" y="151.5">26</text>
<text x="66.7" y="154">28</text>
<text x="117.5" y="151.5">25</text>
<text x="117.5" y="154">27</text>
<text x="124.5" y="150.1">23</text>
<text x="124.5" y="152.6">25</text>
<text x="124.5" y="155.1">27</text>
<text x="142.6" y="150.1">24</text>
<text x="142.6" y="152.6">26</text>
<text x="142.6" y="155.1">28</text>
<text x="149.6" y="151.5">26</text>
<text x="149.6" y="154">28</text>
<text x="34.5" y="156.5">29</text>
<text x="34.5" y="159">31</text>
<text x="34.5" y="161.6">33</text>
<text x="41.5" y="157.6">29</text>
<text x="41.5" y="160.1">31</text>
<text x="59.7" y="157.6">30</text>
<text x="59.7" y="160.1">32</text>
<text x="66.7" y="156.5">30</text>
<text x="66.7" y="159">32</text>
<text x="66.7" y="161.6">34</text>
<text x="117.5" y="156.5">29</text>
<text x="117.5" y="159">31</text>
<text x="117.5" y="161.6">33</text>
<text x="124.5" y="157.6">29</text>
<text x="124.5" y="160.1">31</text>
<text x="142.6" y="157.6">30</text>
<text x="142.6" y="160.1">32</text>
<text x="149.6" y="156.5">30</text>
<text x="149.6" y="159">32</text>
<text x="149.6" y="161.6">34</text>
<text x="34.5" y="164.1">35</text>
<text x="34.5" y="166.6">37</text>
<text x="41.5" y="162.7">33</text>
<text x="41.5" y="165.2">35</text>
<text x="41.5" y="167.7">37</text>
<text x="59.7" y="162.7">34</text>
<text x="59.7" y="165.2">36</text>
<text x="59.7" y="167.7">38</text>
<text x="66.7" y="164.1">36</text>
<text x="66.7" y="166.6">38</text>
<text x="117.5" y="164.1">35</text>
<text x="117.5" y="166.6">37</text>
<text x="124.5" y="162.7">33</text>
<text x="124.5" y="165.2">35</text>
<text x="124.5" y="167.7">37</text>
<text x="142.6" y="162.7">34</text>
<text x="142.6" y="165.2">36</text>
<text x="142.6" y="167.7">38</text>
<text x="149.6" y="164.1">36</text>
<text x="149.6" y="166.6">38</text>
<text x="34.5" y="169.1">39</text>
<text x="41.5" y="170.2">39</text>
<text x="59.7" y="170.2">40</text>
<text x="66.7" y="169.1">40</text>
<text x="117.5" y="169.1">39</text>
<text x="124.5" y="170.2">39</text>
<text x="142.6" y="170.2">40</text>
<text x="149.6" y="169.1">40</text>
</g>
<g font-size="2">
<text x="18.7" y="34.3">RX_AUX_2V9</text>
<text x="25.2" y="31.8">P1_01</text>
<text x="73.2" y="34.3">P1_04</text>
<text x="73.2" y="31.8">TX_AUX_2V9</text>
<text x="99.2" y="34.3">RX_AUX_2V9</text>
<text x="105.7" y="31.8">P1_01</text>
<text x="153.6" y="34.3">P1_04</text>
<text x="153.6" y="31.8">TX_AUX_2V9</text>
<text x="191.2" y="31.8">B_CTS/2.1B</text>
<text x="191.2" y="34.3">B_RTS/2.1B</text>
<text x="244.2" y="34.3">B_SDA/3.1A</text>
<text x="25.2" y="39.3">P1_07</text>
<text x="25.2" y="41.8">P1_09</text>
<text x="73.2" y="36.8">P1_06</text>
<text x="73.2" y="39.3">P1_08</text>
<text x="73.2" y="41.8">P1_10</text>
<text x="105.7" y="39.3">P1_07</text>
<text x="105.7" y="41.8">P1_09</text>
<text x="153.6" y="36.8">P1_06</text>
<text x="153.6" y="39.3">P1_08</text>
<text x="153.6" y="41.8">P1_10</text>
<text x="192.4" y="39.3">B_RX/2.1B</text>
<text x="192.5" y="36.8">B_TX/2.1B</text>
<text x="244.2" y="41.8">D+/2.4A</text>
<text x="244.2" y="36.8">B_SCLK/3.1A</text>
<text x="186" y="46.9">B_SPI_MISO/4.3C</text>
<text x="187.1" y="44.3">B_SPI_CLK/4.2C</text>
<text x="244.2" y="44.4">D-/2.4A</text>
<text x="18.9" y="51.9">EV_TXD/2.1A</text>
<text x="26.4" y="49.4">DCD</text>
<text x="73.2" y="49.4">EV_RXD/2.1A</text>
<text x="73.2" y="51.9">E_DTR/2.1A</text>
<text x="100.8" y="51.9">T_TXD/2.1B</text>
<text x="106.8" y="49.4">DCD</text>
<text x="153.6" y="51.9">T_DTR/2.1A</text>
<text x="153.6" y="49.4">T_RXD/2.1B</text>
<text x="184.1" y="51.9">B_EXT_FLASH/4.2C</text>
<text x="186" y="49.4">B_SPI_MOSI/4.2C</text>
<text x="19" y="56.9">EV_RTS/2.1A</text>
<text x="25.7" y="59.4">RING</text>
<text x="73.2" y="54.4">DSR</text>
<text x="73.2" y="56.9">EV_CTS/2.1A</text>
<text x="73.2" y="59.4">P1_24</text>
<text x="100.8" y="56.9">T_RTS/2.1B</text>
<text x="106.2" y="59.4">RING</text>
<text x="153.6" y="54.4">DSR</text>
<text x="153.6" y="59.4">P1_24</text>
<text x="153.6" y="56.9">T_CTS/2.1B</text>
<text x="185.2" y="56.9">B_FLASH_CS/4.2C</text>
<text x="188.5" y="54.4">USB_PUP/2.4A</text>
<text x="191.1" y="59.4">B_DTR/2.1A</text>
<text x="193.2" y="64.5">POT/3.2C</text>
<text x="22" y="67">EAR_HF+</text>
<text x="22.5" y="69.5">EAR_HF-</text>
<text x="73.2" y="67">EAR_MT-</text>
<text x="73.2" y="69.5">EAR_MT+</text>
<text x="102.5" y="67">EAR_HF+</text>
<text x="103" y="69.5">EAR_HF-</text>
<text x="153.6" y="67">EAR_MT-</text>
<text x="153.6" y="69.5">EAR_MT+</text>
<text x="191.4" y="67">BUT_1/2.1B</text>
<text x="191.4" y="69.5">BUT_2/2.1B</text>
<text x="22.3" y="74.5">MIC_MT+</text>
<text x="22.8" y="77">MIC_MT-</text>
<text x="26.7" y="72">AXE</text>
<text x="73.2" y="72">MIC_HF-</text>
<text x="73.2" y="74.5">MIC_HF+</text>
<text x="102.7" y="74.5">MIC_MT+</text>
<text x="103.3" y="77">MIC_MT-</text>
<text x="107.1" y="72">AXE</text>
<text x="153.6" y="72">MIC_HF-</text>
<text x="153.6" y="74.5">MIC_HF+</text>
<text x="188" y="74.5">PROG_DD/2.4B</text>
<text x="188" y="77">PROG_DC/2.3B</text>
<text x="191.4" y="72">BUT_3/2.1B</text>
<text x="244.2" y="72">VBUS/2.1A</text>
<text x="244.2" y="74.5">B_RESET/2.1B</text>
<text x="193.2" y="79.5">VDD/2.1A</text>
<text x="244.2" y="79.6">VDD/2.1A</text>
<text x="178.5" y="122.3">B_SDA/3.1A</text>
<text x="209" y="122.3">VDD/2.1A</text>
<text x="236" y="120.4" transform="rotate(-90 236 120.4)">VDD/2.1A</text>
<text x="258.6" y="120.4" transform="rotate(-90 258.6 120.4)">VCC/2.1C</text>
<text x="25.2" y="132.3">P2_09</text>
<text x="73.2" y="132.4">P2_10</text>
<text x="108.2" y="132.3">P2_09</text>
<text x="156.2" y="132.4">P2_10</text>
<text x="22.9" y="139.9">ON_OFF</text>
<text x="24.2" y="142.4">RESET</text>
<text x="73.2" y="139.9">P2_16</text>
<text x="73.2" y="142.4">P2_18</text>
<text x="105.9" y="139.9">ON_OFF</text>
<text x="107.1" y="142.4">RESET</text>
<text x="156.2" y="139.9">P2_16</text>
<text x="156.2" y="142.4">P2_18</text>
<text x="177.5" y="142.4">B_SCLK/3.1A</text>
<text x="209" y="142.4">VDD/2.1A</text>
<text x="21.2" y="147.4">STAT_LED</text>
<text x="25.2" y="150">P2_23</text>
<text x="25.2" y="144.9">P2_19</text>
<text x="73.2" y="144.9">P2_20</text>
<text x="73.2" y="147.4">P2_22</text>
<text x="73.2" y="150">P2_24</text>
<text x="104.2" y="147.4">STAT_LED</text>
<text x="108.2" y="150">P2_23</text>
<text x="108.2" y="144.9">P2_19</text>
<text x="156.2" y="144.9">P2_20</text>
<text x="156.2" y="147.4">P2_22</text>
<text x="156.2" y="150">P2_24</text>
<text x="25.1" y="160">SIMIO</text>
<text x="25.2" y="157.5">P2_29</text>
<text x="73.2" y="160">SIMCLK</text>
<text x="73.2" y="157.5">P2_30</text>
<text x="108.1" y="160">SIMIO</text>
<text x="108.2" y="157.5">P2_29</text>
<text x="156.2" y="160">SIMCLK</text>
<text x="156.2" y="157.5">P2_30</text>
<text x="23.3" y="162.5">SIMRST</text>
<text x="25.2" y="165">SIMIN</text>
<text x="25.2" y="167.6">P2_37</text>
<text x="73.2" y="162.5">SIMVCC</text>
<text x="73.2" y="165">P2_36</text>
<text x="106.3" y="162.5">SIMRST</text>
<text x="108.2" y="165">SIMIN</text>
<text x="108.2" y="167.6">P2_37</text>
<text x="156.2" y="162.5">SIMVCC</text>
<text x="156.2" y="165">P2_36</text>
</g>
</svg>
